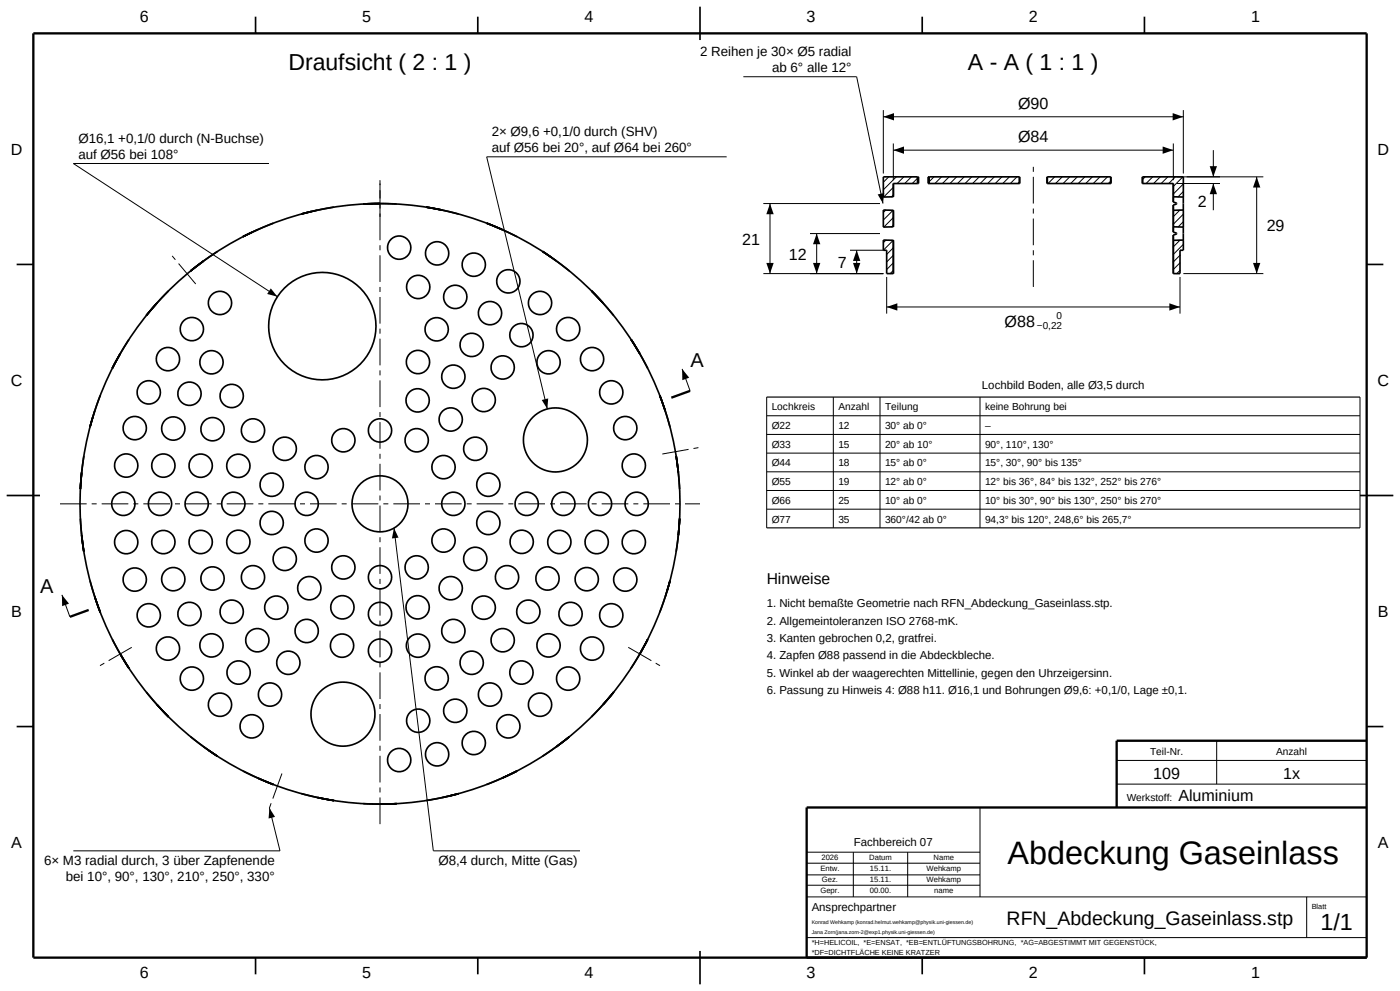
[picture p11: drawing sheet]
<svg xmlns="http://www.w3.org/2000/svg" width="420mm" height="297mm" viewBox="0 0 420 297" stroke-linecap="round" stroke-linejoin="round" font-family="sans-serif">
<path d="M10 10h400v277h-400zM207 117.1l-5.6 2.1M26.6 182.8l-5.6 2.1M410 222h-75v20M410 242h-168v45" fill="none" stroke="#000" stroke-width=".7" stroke-linecap="butt"/>
<g fill="none" stroke="#000" stroke-width=".5">
<path d="M76.7 5v5M143.3 5v5M210 2v10M276.7 5v5M343.3 5v5M268 58.5v.5M275.3 53h.3v2h-.3M275.3 55h-7.3v4M275.3 53h-10.3v6.1l3-.1M275.3 53v2M278.8 53h-.4v2h.4M278.8 55h27"/>
<path d="M278.8 53h27M278.8 53v2M305.8 53v2M314.2 53v2M314.2 55h19M314.2 53h19M333.2 53v2M342.8 53v2M342.8 53h12.2v6.1M342.8 55h9.2v5.6M355 59.1v3.8M355 59.1l-3-.1v1.6"/>
<path d="M5 79.2h5M65.2 75.4l-8.1 5.8M82 66.9l-9.1 4 2.8-1.3M100.2 62.1l-9.8 2 3-.7M109 61.1h10M127.8 62.1l9.8 2M146 66.9l9.1 4M165.3 77.1l-2.5-1.7 8.1 5.8M265 71.9l3 .1v10h-2v-7h-1zM268 63v5M268 63l-3-.1v5.2l3-.1M268 63v.5"/>
<path d="M268 72v.5M268 67.5v.5M352 70.4v11.6h2v-7h1v-3.1M352 70.4v1.6l3-.1M352 61.4v8.2M352 61.4v1.6l3-.1M352 69.6l1 .4-1 .4M352 60.6l1 .4-1 .4M355 62.9v5.2M355 68.1v3.8M355 68.1l-3-.1v1.6M410 79.2h5"/>
<path d="M50.6 87.2l-6.7 7.4M177.4 87.2l6.7 7.4M30.1 118.5l-3.1 9.5 .8-3M38.7 101.7l-5 8.7M189.3 101.7l5 8.7M197.9 118.5l3.1 9.5M25.2 136.6l-1.1 10M202.8 136.6l1.1 10M2 148.5h10M24.1 155.4l1.1 10M203.9 155.4l-1.1 10M408 148.5h10"/>
<path d="M27 174l3.1 9.5M200.2 177l.8-3-3.1 9.5M33.7 191.6l5 8.7M194.3 191.6l-5 8.7M5 217.7h5M43.9 207.4l6.7 7.4M184.1 207.4l-6.7 7.4M410 217.7h5M57.1 220.8l8.1 5.8-2.5-1.7M72.9 231.1l9.1 4-2.8-1.1M90.4 237.9l9.8 2M134.6 238.6l3-.7-9.8 2"/>
<path d="M155.1 231.1l-9.1 4M170.9 220.8l-8.1 5.8M109 240.9h10M76.7 287v5M143.3 287v5M210 285v10M276.7 287v5M343.3 287v5"/>
<circle cx="119.8" cy="74.2" r="3.5"/>
<circle cx="131.1" cy="75.9" r="3.5"/>
<circle cx="142.1" cy="79.3" r="3.5"/>
<circle cx="57.6" cy="98.6" r="3.5"/>
<circle cx="66" cy="90.8" r="3.5"/>
<circle cx="96.7" cy="97.7" r="16.1"/>
<circle cx="125.5" cy="86" r="3.5"/>
<circle cx="131" cy="98.7" r="3.5"/>
<circle cx="136.6" cy="89" r="3.5"/>
<circle cx="147" cy="93.8" r="3.5"/>
<circle cx="152.5" cy="84.3" r="3.5"/>
<circle cx="162" cy="90.8" r="3.5"/>
<circle cx="170.4" cy="98.6" r="3.5"/>
<circle cx="44.6" cy="117.6" r="3.5"/>
<circle cx="50.4" cy="107.6" r="3.5"/>
<circle cx="56.8" cy="118" r="3.5"/>
<circle cx="63.4" cy="108.6" r="3.5"/>
<circle cx="69.5" cy="118.7" r="3.5"/>
<circle cx="125.3" cy="120" r="3.5"/>
<circle cx="125.4" cy="108.5" r="3.5"/>
<circle cx="136" cy="112.9" r="3.5"/>
<circle cx="141.5" cy="103.4" r="3.5"/>
<circle cx="145.1" cy="119.9" r="3.5"/>
<circle cx="150.8" cy="110.1" r="3.5"/>
<circle cx="156.4" cy="100.4" r="3.5"/>
<circle cx="164.6" cy="108.6" r="3.5"/>
<circle cx="177.6" cy="107.6" r="3.5"/>
<circle cx="183.4" cy="117.6" r="3.5"/>
<circle cx="37.9" cy="139.5" r="3.5"/>
<circle cx="40.4" cy="128.3" r="3.5"/>
<circle cx="49" cy="139.5" r="3.5"/>
<circle cx="52" cy="128.4" r="3.5"/>
<circle cx="60.2" cy="139.6" r="3.5"/>
<circle cx="63.8" cy="128.6" r="3.5"/>
<circle cx="71.5" cy="139.6" r="3.5"/>
<circle cx="75.9" cy="129" r="3.5"/>
<circle cx="85.4" cy="134.5" r="3.5"/>
<circle cx="94.9" cy="140" r="3.5"/>
<circle cx="103" cy="131.9" r="3.5"/>
<circle cx="114" cy="129" r="3.5"/>
<circle cx="125" cy="131.9" r="3.5"/>
<circle cx="133.1" cy="140" r="3.5"/>
<circle cx="135.2" cy="125.7" r="3.5"/>
<circle cx="142.6" cy="134.5" r="3.5"/>
<circle cx="166.6" cy="131.8" r="9.6"/>
<circle cx="187.6" cy="128.3" r="3.5"/>
<circle cx="190.1" cy="139.5" r="3.5"/>
<circle cx="37" cy="151" r="3.5"/>
<circle cx="48" cy="151" r="3.5"/>
<circle cx="59" cy="151" r="3.5"/>
<circle cx="70" cy="151" r="3.5"/>
<circle cx="81.5" cy="156.7" r="3.5"/>
<circle cx="81.5" cy="145.3" r="3.5"/>
<circle cx="92" cy="151" r="3.5"/>
<circle cx="114" cy="151" r="8.4"/>
<circle cx="114" cy="151" r="90"/>
<circle cx="136" cy="151" r="3.5"/>
<circle cx="146.5" cy="156.7" r="3.5"/>
<circle cx="146.5" cy="145.3" r="3.5"/>
<circle cx="158" cy="151" r="3.5"/>
<circle cx="169" cy="151" r="3.5"/>
<circle cx="180" cy="151" r="3.5"/>
<circle cx="191" cy="151" r="3.5"/>
<circle cx="37.9" cy="162.5" r="3.5"/>
<circle cx="40.4" cy="173.7" r="3.5"/>
<circle cx="49" cy="162.5" r="3.5"/>
<circle cx="52" cy="173.6" r="3.5"/>
<circle cx="60.2" cy="162.4" r="3.5"/>
<circle cx="63.8" cy="173.4" r="3.5"/>
<circle cx="71.5" cy="162.4" r="3.5"/>
<circle cx="75.9" cy="173" r="3.5"/>
<circle cx="85.4" cy="167.5" r="3.5"/>
<circle cx="92.8" cy="176.3" r="3.5"/>
<circle cx="94.9" cy="162" r="3.5"/>
<circle cx="103" cy="170.1" r="3.5"/>
<circle cx="114" cy="173" r="3.5"/>
<circle cx="125" cy="170.1" r="3.5"/>
<circle cx="133.1" cy="162" r="3.5"/>
<circle cx="135.2" cy="176.3" r="3.5"/>
<circle cx="142.6" cy="167.5" r="3.5"/>
<circle cx="152.1" cy="173" r="3.5"/>
<circle cx="156.5" cy="162.4" r="3.5"/>
<circle cx="164.2" cy="173.4" r="3.5"/>
<circle cx="167.8" cy="162.4" r="3.5"/>
<circle cx="176" cy="173.6" r="3.5"/>
<circle cx="179" cy="162.5" r="3.5"/>
<circle cx="187.6" cy="173.7" r="3.5"/>
<circle cx="190.1" cy="162.5" r="3.5"/>
<circle cx="44.6" cy="184.4" r="3.5"/>
<circle cx="50.4" cy="194.4" r="3.5"/>
<circle cx="56.8" cy="184" r="3.5"/>
<circle cx="63.4" cy="193.4" r="3.5"/>
<circle cx="69.5" cy="183.3" r="3.5"/>
<circle cx="77.2" cy="191.9" r="3.5"/>
<circle cx="82.9" cy="182.1" r="3.5"/>
<circle cx="86.5" cy="198.6" r="3.5"/>
<circle cx="92" cy="189.1" r="3.5"/>
<circle cx="102.6" cy="193.5" r="3.5"/>
<circle cx="102.7" cy="182" r="3.5"/>
<circle cx="114" cy="195" r="3.5"/>
<circle cx="114" cy="184" r="3.5"/>
<circle cx="125.3" cy="182" r="3.5"/>
<circle cx="125.4" cy="193.5" r="3.5"/>
<circle cx="136" cy="189.1" r="3.5"/>
<circle cx="141.5" cy="198.6" r="3.5"/>
<circle cx="145.1" cy="182.1" r="3.5"/>
<circle cx="150.8" cy="191.9" r="3.5"/>
<circle cx="158.5" cy="183.3" r="3.5"/>
<circle cx="164.6" cy="193.4" r="3.5"/>
<circle cx="171.2" cy="184" r="3.5"/>
<circle cx="177.6" cy="194.4" r="3.5"/>
<circle cx="183.4" cy="184.4" r="3.5"/>
<circle cx="57.6" cy="203.4" r="3.5"/>
<circle cx="66" cy="211.2" r="3.5"/>
<circle cx="71.6" cy="201.6" r="3.5"/>
<circle cx="75.5" cy="217.7" r="3.5"/>
<circle cx="81" cy="208.2" r="3.5"/>
<circle cx="102.9" cy="214" r="9.6"/>
<circle cx="125.5" cy="216" r="3.5"/>
<circle cx="131" cy="203.3" r="3.5"/>
<circle cx="136.6" cy="213" r="3.5"/>
<circle cx="147" cy="208.2" r="3.5"/>
<circle cx="152.5" cy="217.7" r="3.5"/>
<circle cx="156.4" cy="201.6" r="3.5"/>
<circle cx="162" cy="211.2" r="3.5"/>
<circle cx="170.4" cy="203.4" r="3.5"/>
<circle cx="119.8" cy="227.8" r="3.5"/>
<circle cx="131.1" cy="226.1" r="3.5"/>
<circle cx="142.1" cy="222.7" r="3.5"/>
</g>
<g fill="none" stroke="#000" stroke-width=".3">
<path d="M223 23h34l7.9 38M265 33v19M265 35h90M355 33v19M80.7 49h-58.7l61.2 39.9M218 47h-72l18.2 75.6M266.6 53l-1.6 1.6M268 58.4l-.6 .6M268 56.2l-2.9 2.9M268 43v11M268 45h84M268.9 53l-3.9 3.9"/>
<path d="M271.2 53l-2 2M273.4 53l-2 2M275.3 53.4l-1.6 1.6M280.2 53l-1.4 1.5M282.5 53l-2 2M284.7 53l-2 2M287 53l-2 2M289.3 53l-2 2M291.5 53l-2 2M293.8 53l-2 2M296 53l-2 2M298.3 53l-2 2"/>
<path d="M300.6 53l-2 2M302.8 53l-2 2M305.1 53l-2 2M305.8 54.6l-.4 .4M316.4 53l-2 2M318.7 53l-2 2M320.9 53l-2 2M323.2 53l-2 2M325.5 53l-2 2M327.7 53l-2 2M330 53l-2 2M332.2 53l-2 2"/>
<path d="M333.2 54.3l-.7 .7M343.6 53l-.8 .8M345.8 53l-2 2M348.1 53l-2 2M350.3 53l-2 2M352 43v11M352.6 53l-2 2M353 53h26M353 55h13M354.9 53l-2.9 2.9M355 57.4l-1.6 1.6M355 55.1l-3 3"/>
<path d="M364 45v8M364 55v8M377 53v29M229 61h35M231 61v21M243 70h21M245 70v12M257 75v7M265.7 63l-.7 .7M265.8 72l-.8 .7M267.9 63l-2.9 2.9M268 72l-3 3h-10"/>
<path d="M268 78.8l-2 2M268 76.5l-2 2M268 74.3l-2 2M268 67.5l-.5 .5M268 65.2l-2.8 2.9M354 63l-2 1.9M354 78.8l-2 2M354 76.5l-2 2M354 72l-2 2M355 73.2l-3 3M355 66.5l-1.6 1.5M355 64.2l-3 3"/>
<path d="M229 82h36M266 83v11M266 92h88M268 81l-1 1M354 81l-1 1M354 83v11M355 82h24M204.6 110.6l2.4 6.5M230 119v39.2M250 119v39.2M264 119v39.2M294 119v39.2"/>
<path d="M408 119v39.2M230 124.6h178M230 130.2h178M230 135.8h178M118.2 158.3l11.8 96.7h44M230 141.4h178M230 147h178M230 152.6h178M18.6 178.3l2.4 6.6M335 235h75M335 227.9h75M365 222v13"/>
<path d="M80.8 242.2l3.2 12.8h-62M242 258.7h52M242 255.4h52M256 255.4v13.4M272.3 255.4v13.4M294 242v26.8M242 268.8h168M242 265.3h52M242 262.2h52M392 268.8v12.2M242 281h168"/>
</g>
<path d="M114 65v-11M58.7 85.1l-7.1-8.4M310 86v-37M198.7 136.1l10.8-1.9M18 151h192M39.5 194l-9.5 5.5M188.5 194l9.5 5.5M84.6 231.8l-3.8 10.4M114 247v-192" fill="none" stroke="#000" stroke-width=".3" stroke-dasharray="8 1.5 1.5 1.5" stroke-linecap="butt"/>
<g fill="#000">
<path d="M265 35l3.2-1.1v2.2zM351.8 33.9l3.2 1.1-3.2 1.1zM268 45l3.2-1.1v2.2zM348.8 43.9l3.2 1.1-3.2 1.1zM364 55l1.1 3.2h-2.2zM362.9 49.8h2.2l-1.1 3.2zM377 53l1.1 3.2h-2.2zM231 61l1.1 3.2h-2.2zM245 70l1.1 3.2h-2.2zM257 75l1.1 3.2h-2.2zM263.3 58.3l2-.4-.4 3.1zM81.2 86.4l2 2.5-3-.8z"/>
<path d="M229.9 78.8h2.2l-1.1 3.2zM243.9 78.8h2.2l-1.1 3.2zM255.9 78.8h2.2l-1.1 3.2zM266 92l3.2-1.1v2.2zM350.8 90.9l3.2 1.1-3.2 1.1zM375.9 78.8h2.2l-1.1 3.2zM204.6 110.6l2.2 2.6-2.1 .7zM162.5 119.9l2-.5-.3 3.2zM118.2 158.3l1.4 2.8-2 .3zM18.6 178.3l2.1 2.6-2.1 .8zM80.8 242.2l1.7 2.6-1.9 .5z"/>
</g>
<path d="M230 119h178M230 158.2h178" fill="none" stroke="#000" stroke-width=".35"/>
<text font-size="9.7" x="302.3" y="259">Abdeckung Gaseinlass</text>
<text font-size="7" x="396.1" y="278.6">1/1</text>
<g font-size="6.9">
<text x="86.5" y="21">Draufsicht ( 2 : 1 )</text>
<text x="290.4" y="21">A - A ( 1 : 1 )</text>
</g>
<g font-size="6">
<text x="207.1" y="110.1">A</text>
<text x="12.1" y="177.8">A</text>
</g>
<text font-size="5.8" x="302" y="277.1">RFN_Abdeckung_Gaseinlass.stp</text>
<g font-size="4.8">
<text x="42" y="6.6">6</text>
<text x="108.7" y="6.6">5</text>
<text x="175.3" y="6.6">4</text>
<text x="242" y="6.6">3</text>
<text x="308.7" y="6.6">2</text>
<text x="375.3" y="6.6">1</text>
<text x="305.4" y="32.7">Ø90</text>
<text x="3.3" y="46.3">D</text>
<text x="305.4" y="42.7">Ø84</text>
<text x="413.3" y="46.3">D</text>
<text x="359.3" y="62">2</text>
<text x="380" y="69.3">29</text>
<text x="222.6" y="73.3">21</text>
<text x="236.6" y="77.8">12</text>
<text x="251.3" y="80.3">7</text>
<text x="301.4" y="97.9">Ø88</text>
<text x="3.3" y="115.6">C</text>
<text x="413.3" y="115.6">C</text>
<text x="3.4" y="184.8">B</text>
<text x="413.4" y="184.8">B</text>
<text x="346" y="233.4">109</text>
<text x="384.9" y="233.4">1x</text>
<text x="353.5" y="240">Aluminium</text>
<text x="3.4" y="254.1">A</text>
<text x="413.4" y="254.1">A</text>
<text x="42" y="293.2">6</text>
<text x="108.7" y="293.2">5</text>
<text x="175.3" y="293.2">4</text>
<text x="242" y="293.2">3</text>
<text x="308.7" y="293.2">2</text>
<text x="375.3" y="293.2">1</text>
</g>
<text font-size="4.7" x="230" y="175">Hinweise</text>
<g font-size="4">
<text x="210" y="16.8">2 Reihen je 30× Ø5 radial</text>
<text x="231.6" y="21.6">ab 6° alle 12°</text>
<text x="147.5" y="40.8">2× Ø9,6 +0,1/0 durch (SHV)</text>
<text x="23.5" y="47.6">auf Ø56 bei 108°</text>
<text x="23.5" y="42.8">Ø16,1 +0,1/0 durch (N-Buchse)</text>
<text x="147.5" y="45.6">auf Ø56 bei 20°, auf Ø64 bei 260°</text>
<text x="13.2" y="259.4">6× M3 radial durch, 3 über Zapfenende</text>
<text x="131.5" y="259.4">Ø8,4 durch, Mitte (Gas)</text>
<text x="19.7" y="264.2">bei 10°, 90°, 130°, 210°, 250°, 330°</text>
</g>
<g font-size="3.4">
<text x="294.6" y="116.5">Lochbild Boden, alle Ø3,5 durch</text>
<text x="230" y="182">1. Nicht bemaßte Geometrie nach RFN_Abdeckung_Gaseinlass.stp.</text>
<text x="230" y="187.2">2. Allgemeintoleranzen ISO 2768-mK.</text>
<text x="230" y="192.4">3. Kanten gebrochen 0,2, gratfrei.</text>
<text x="230" y="197.6">4. Zapfen Ø88 passend in die Abdeckbleche.</text>
<text x="230" y="202.8">5. Winkel ab der waagerechten Mittellinie, gegen den Uhrzeigersinn.</text>
<text x="230" y="208">6. Passung zu Hinweis 4: Ø88 h11. Ø16,1 und Bohrungen Ø9,6: +0,1/0, Lage ±0,1.</text>
<text x="256.2" y="253.4">Fachbereich 07</text>
<text x="243.5" y="273">Ansprechpartner</text>
</g>
<g font-size="3.1">
<text x="231.5" y="123">Lochkreis</text>
<text x="251.5" y="123">Anzahl</text>
<text x="265.5" y="123">Teilung</text>
<text x="295.5" y="123">keine Bohrung bei</text>
<text x="231.5" y="128.6">Ø22</text>
<text x="251.5" y="128.6">12</text>
<text x="265.5" y="128.6">30° ab 0°</text>
<text x="295.5" y="128.6">–</text>
<text x="231.5" y="134.2">Ø33</text>
<text x="251.5" y="134.2">15</text>
<text x="265.5" y="134.2">20° ab 10°</text>
<text x="295.5" y="134.2">90°, 110°, 130°</text>
<text x="231.5" y="139.8">Ø44</text>
<text x="251.5" y="139.8">18</text>
<text x="265.5" y="139.8">15° ab 0°</text>
<text x="295.5" y="139.8">15°, 30°, 90° bis 135°</text>
<text x="231.5" y="145.4">Ø55</text>
<text x="251.5" y="145.4">19</text>
<text x="265.5" y="145.4">12° ab 0°</text>
<text x="295.5" y="145.4">12° bis 36°, 84° bis 132°, 252° bis 276°</text>
<text x="231.5" y="151">Ø66</text>
<text x="251.5" y="151">25</text>
<text x="265.5" y="151">10° ab 0°</text>
<text x="295.5" y="151">10° bis 30°, 90° bis 130°, 250° bis 270°</text>
<text x="231.5" y="156.6">Ø77</text>
<text x="251.5" y="156.6">35</text>
<text x="265.5" y="156.6">360°/42 ab 0°</text>
<text x="295.5" y="156.6">94,3° bis 120°, 248,6° bis 265,7°</text>
<text x="345" y="226.2">Teil-Nr.</text>
<text x="382.8" y="226.2">Anzahl</text>
<text x="338" y="240">Werkstoff:</text>
</g>
<g font-size="3">
<text x="317" y="95.6">0</text>
<text x="311.1" y="98.7">−0,22</text>
</g>
<g font-size="2.3">
<text x="246.4" y="257.7">2026</text>
<text x="260.8" y="257.7">Datum</text>
<text x="280.1" y="257.7">Name</text>
<text x="246.1" y="261.1">Entw.</text>
<text x="261" y="261.1">15.11.</text>
<text x="278" y="261.1">Wehkamp</text>
<text x="246.1" y="267.7">Gepr.</text>
<text x="246.6" y="264.4">Gez.</text>
<text x="261" y="264.4">15.11.</text>
<text x="261" y="267.7">00.00.</text>
<text x="278" y="264.4">Wehkamp</text>
<text x="280.3" y="267.7">name</text>
</g>
<g font-size="2.2">
<text x="393.5" y="272.4">Blatt</text>
<text x="243.5" y="283.3">*H=HELICOIL, *E=ENSAT, *EB=ENTLÜFTUNGSBOHRUNG, *AG=ABGESTIMMT MIT GEGENSTÜCK,</text>
<text x="243.5" y="286.2">*DF=DICHTFLÄCHE KEINE KRATZER</text>
</g>
<g font-size="1.6">
<text x="243.5" y="276.8">Konrad Wehkamp (konrad.helmut.wehkamp@physik.uni-giessen.de)</text>
<text x="243.5" y="279.8">Jana Zorn(jana.zorn-2@exp1.physik.uni-giessen.de)</text>
</g>
</svg>
